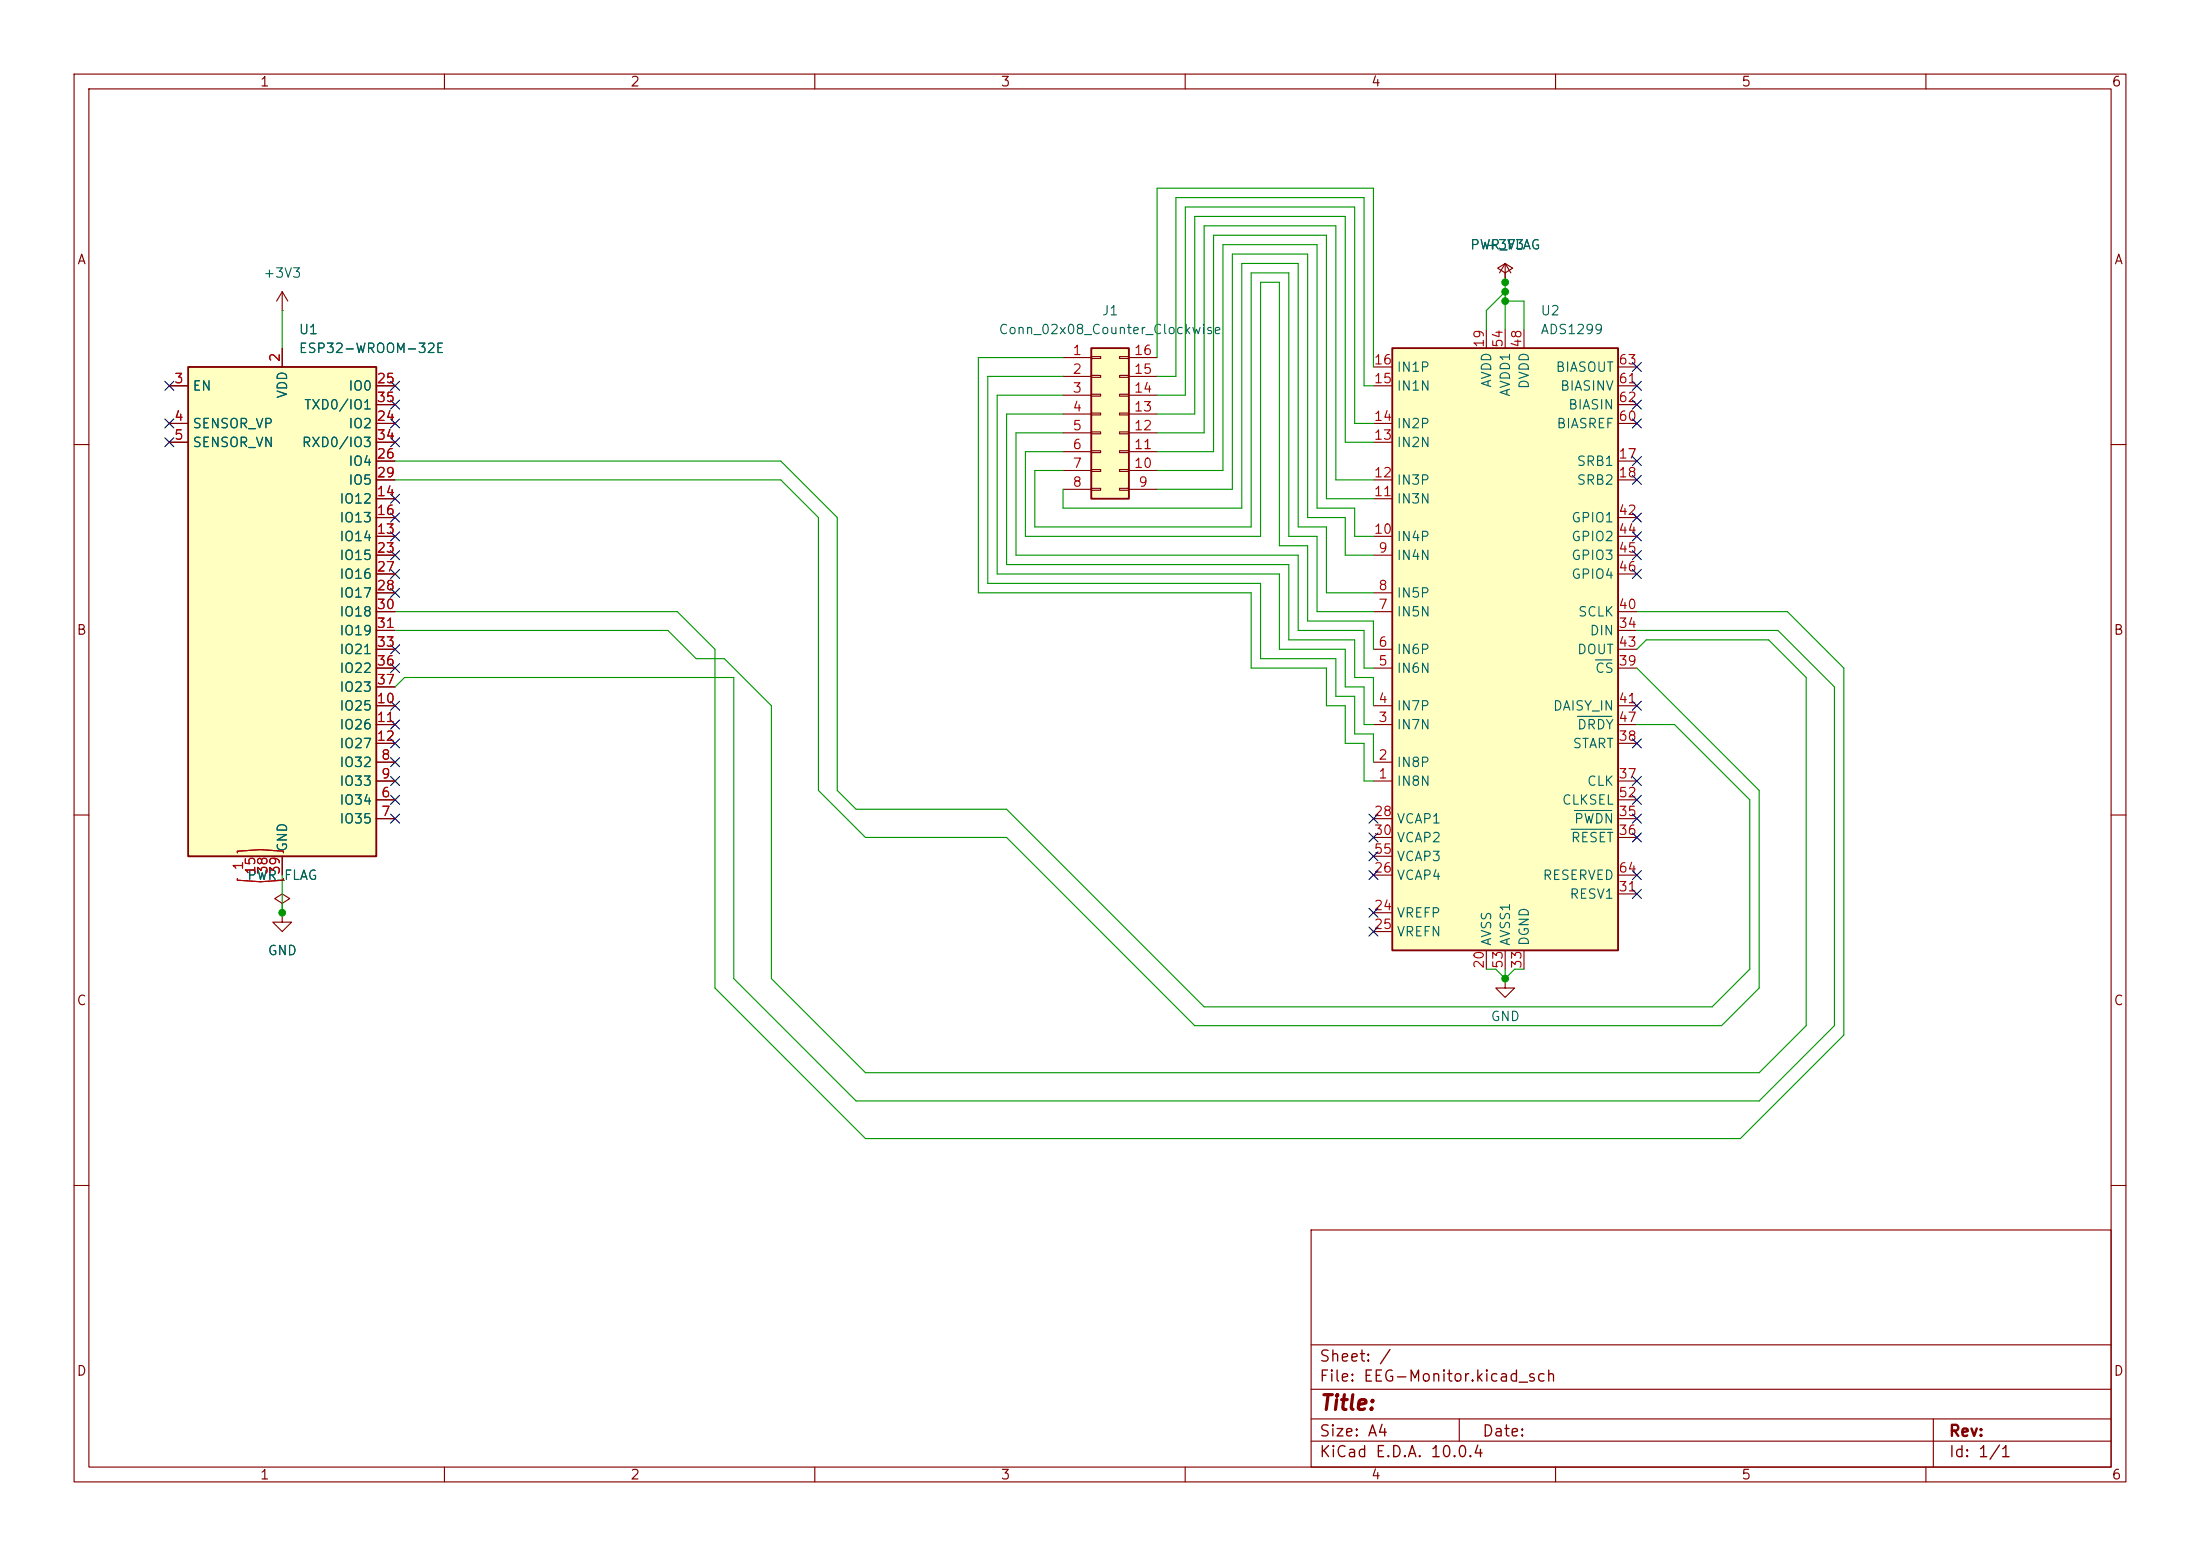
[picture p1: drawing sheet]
<svg xmlns="http://www.w3.org/2000/svg" width="297mm" height="210mm" viewBox="0 0 297 210" stroke-linecap="round" stroke-linejoin="round" font-family="sans-serif">
<g fill="none" stroke="#840000" stroke-width=".15">
<path d="M10 10h277v190h-277zM12 12h273v186h-273zM60 10v2M110 10v2M160 10v2M210 10v2M260 10v2M10 60h2M285 60h2M10 110h2M285 110h2M203.2 132.1v1.3h1.3l-1.3 1.2-1.3-1.2h1.3"/>
<path d="M203.2 132.1h.1M10 160h2M177 166h108v32h-108zM285 160h2M60 198v2M110 198v2M160 198v2M177 194.5h108M177 191.5h108M177 187.5h108M177 181.5h108M197 191.5v3"/>
<path d="M210 198v2M260 198v2M261 191.5v6.5"/>
</g>
<path d="M188 47h30.4v81.3h-30.4z" fill="#ffffc2"/>
<path d="M188 47h30.4v81.3h-30.4z" fill="none" stroke="#840000" stroke-width=".25"/>
<g fill="none" stroke="#840000" stroke-width=".15">
<path d="M185.4 59.7h2.6M185.4 57.2h2.6M185.4 52.1h2.6M185.4 49.5h2.6M200.7 44.5v2.5M203.2 44.5v2.5M205.7 44.5v2.5M218.4 57.2h2.6M218.4 52.1h2.6M218.4 49.5h2.6M218.4 54.6h2.6M185.4 74.9h2.6"/>
<path d="M185.4 72.4h2.6M185.4 67.3h2.6M185.4 64.8h2.6M218.4 74.9h2.6M218.4 72.4h2.6M218.4 64.8h2.6M218.4 62.2h2.6M218.4 69.9h2.6M218.4 77.5h2.6M185.4 97.8h2.6M185.4 95.3h2.6M185.4 90.2h2.6"/>
<path d="M185.4 87.6h2.6M185.4 82.6h2.6M185.4 80h2.6M218.4 97.8h2.6M218.4 95.3h2.6M218.4 90.2h2.6M218.4 87.6h2.6M218.4 82.6h2.6M218.4 85.1h2.6M185.4 105.4h2.6M185.4 102.9h2.6M185.4 118.1h2.6"/>
<path d="M185.4 110.5h2.6M185.4 113h2.6M185.4 115.6h2.6M218.4 105.4h2.6M218.4 118.1h2.6M218.4 110.5h2.6M218.4 113h2.6M218.4 100.3h2.6M218.4 108h2.6M185.4 123.2h2.6M185.4 125.7h2.6M200.7 128.3v2.5"/>
<path d="M203.2 128.3v2.5M205.7 128.3v2.5M218.4 120.7h2.6"/>
</g>
<path d="M213 96.7h4.6M215.4 89.1h2.2M212.1 111.9h5.5M212.5 109.4h5.1" fill="none" stroke="#006464" stroke-width=".15"/>
<path d="M147.3 47h5.1v20.3h-5.1z" fill="#ffffc2"/>
<path d="M147.3 47h5.1v20.3h-5.1z" fill="none" stroke="#840000" stroke-width=".25"/>
<g fill="none" stroke="#840000" stroke-width=".15">
<path d="M143.5 48.3h3.8M143.5 50.8h3.8M143.5 53.3h3.8M143.5 55.9h3.8M143.5 58.4h3.8M147.3 48.1h1.3v.3h-1.3zM147.3 50.7h1.3v.2h-1.3zM147.3 53.2h1.3v.3h-1.3zM147.3 55.8h1.3v.2h-1.3zM147.3 58.3h1.3v.2h-1.3zM151.1 48.1h1.3v.3h-1.3zM151.1 50.7h1.3v.2h-1.3z"/>
<path d="M151.1 53.2h1.3v.3h-1.3zM151.1 55.8h1.3v.2h-1.3zM151.1 58.3h1.3v.2h-1.3zM152.4 48.3h3.8M152.4 50.8h3.8M152.4 53.3h3.8M152.4 55.9h3.8M152.4 58.4h3.8M143.5 61h3.8M143.5 63.5h3.8M143.5 66h3.8M147.3 60.8h1.3v.3h-1.3z"/>
<path d="M147.3 63.4h1.3v.2h-1.3zM147.3 65.9h1.3v.3h-1.3zM151.1 60.8h1.3v.3h-1.3zM151.1 63.4h1.3v.2h-1.3zM151.1 65.9h1.3v.3h-1.3zM152.4 61h3.8M152.4 63.5h3.8M152.4 66h3.8"/>
</g>
<path d="M25.4 49.5h25.4v66.1h-25.4z" fill="#ffffc2"/>
<path d="M25.4 49.5h25.4v66.1h-25.4z" fill="none" stroke="#840000" stroke-width=".25"/>
<g fill="none" stroke="#840000" stroke-width=".15">
<path d="M38.1 39.4v2.5M38.1 39.4l-.8 1.2M38.1 39.4l.8 1.2M203.2 38.1h.1M203.2 36.8l1-.6-1-.6-1 .6 1 .6v1.3M203.2 35.6l-.8 1.2M203.2 35.6l.8 1.2M203.2 35.6v2.5M22.9 52.1h2.5M22.9 57.2h2.5M22.9 59.7h2.5M38.1 41.9h.1"/>
<path d="M38.1 47v2.5M50.8 52.1h2.5M50.8 57.2h2.5M50.8 59.7h2.5M50.8 54.6h2.5M50.8 72.4h2.5M50.8 67.3h2.5M50.8 69.9h2.5M50.8 74.9h2.5M50.8 62.2h2.5M50.8 77.5h2.5M50.8 64.8h2.5"/>
<path d="M50.8 95.3h2.5M50.8 97.8h2.5M50.8 80h2.5M50.8 82.6h2.5M50.8 85.1h2.5M50.8 87.6h2.5M50.8 90.2h2.5M50.8 92.7h2.5M38.1 115.6v2.5M50.8 108h2.5M50.8 110.5h2.5M50.8 102.9h2.5"/>
<path d="M50.8 105.4h2.5M50.8 100.3h2.5M38.1 121.9l1-.6-1-.6-1 .6 1 .6v1.3M38.1 123.2h.1M38.1 123.2v1.3h1.3l-1.3 1.2-1.3-1.2h1.3"/>
</g>
<path d="M32 115.1v-.2l3.2-.2 3.1 .2v.2M32 118.6v.2l3.2 .2 3.1-.2v-.2" fill="none" stroke="#a90000" stroke-width=".15"/>
<g fill="none" stroke="#009600" stroke-width=".15">
<path d="M203.2 38.1v6.4M203.2 39.4l-2.5 2.5v2.6M38.1 41.9v5.1M143.5 48.3h-11.4v31.7h36.8v10.2h10.2v5.1h2.5v5h2.5v5.1h1.3M143.5 50.8h-10.2v27.9h36.9v10.2h10.1v5.1h2.6v5.1h2.5v3.8M143.5 58.4h-6.3v16.5h38.1v10.2h8.8v5.1h1.3M143.5 55.9h-7.6v20.3h38.1v10.2h8.9v5h2.5v3.9M143.5 53.3h-8.9v24.2h38.1v10.1h8.9v5.1h2.5v5.1h1.3M156.2 55.9h5.1v-26.7h20.3v30.5h3.8M156.2 50.8h2.5v-24.1h25.4v25.4h1.3M156.2 48.3v-22.9h29.2v24.1M156.2 53.3h3.8v-25.4h22.9v29.3h2.5"/>
<path d="M156.2 58.4h6.4v-27.9h17.7v34.3h5.1M203.2 40.6h2.5v3.9M53.3 62.2h52.1l7.6 7.7v36.8l2.6 2.5h20.3l26.7 26.7h68.5l5.1-5.1v-22.8l-10.1-10.2h-5.1M53.3 64.8h52.1l5.1 5.1v36.8l6.3 6.3h19.1l25.4 25.4h71.1l5.1-5v-26.7l-16.5-16.5M143.5 66v2.6h24.1v-33h7.7v35.5h3.8v8.9h6.3M143.5 61h-5.1v11.4h31.8v-34.3h2.5v35.6h3.8v10.1h8.9v3.8M143.5 63.5h-3.8v7.6h29.2v-34.3h5.1v35.6h3.8v10.2h7.6M156.2 61h7.6v-29.2h15.3v35.5h6.3M156.2 66h10.2v-31.7h10.1v35.6h5.1v5h3.8M156.2 63.5h8.9v-30.5h12.7v35.6h5.1v3.8h2.5M53.3 85.1h36.9l3.8 3.8h3.8l6.3 6.4v36.8l12.7 12.7h120.7l6.3-6.4v-47l-5-5h-16.6l-1.2 1.2M53.3 82.6h38.1l5.1 5v45.8l20.3 20.3h118.1l14-14v-49.5l-7.6-7.6h-20.3"/>
<path d="M221 85.1h19l7.6 7.6v45.7l-10.1 10.2h-121.9l-16.5-16.5v-40.7h-44.5l-1.3 1.3M38.1 118.1v5.1M200.7 130.8h1.2l1.3 1.3M203.2 130.8v1.3M205.7 130.8h-1.2l-1.3 1.3"/>
</g>
<g fill="none" stroke="#000084" stroke-width=".15">
<path d="M22.3 51.5l1.2 1.2M22.3 56.5l1.2 1.3M22.3 59.1l1.2 1.2M23.5 51.5l-1.2 1.2M23.5 56.5l-1.2 1.3M23.5 59.1l-1.2 1.2M52.7 54l1.2 1.2M52.7 51.5l1.2 1.2M52.7 59.1l1.2 1.2M52.7 56.5l1.2 1.3M53.9 54l-1.2 1.2M53.9 51.5l-1.2 1.2"/>
<path d="M53.9 59.1l-1.2 1.2M53.9 56.5l-1.2 1.3M220.4 48.9l1.2 1.2M220.4 51.5l1.2 1.2M220.4 54l1.2 1.2M220.4 56.5l1.2 1.3M221.6 48.9l-1.2 1.2M221.6 51.5l-1.2 1.2M221.6 54l-1.2 1.2M221.6 56.5l-1.2 1.3M52.7 69.2l1.2 1.3M52.7 66.7l1.2 1.2"/>
<path d="M52.7 71.8l1.2 1.2M52.7 74.3l1.2 1.2M52.7 79.4l1.2 1.2M52.7 76.9l1.2 1.2M53.9 69.2l-1.2 1.3M53.9 66.7l-1.2 1.2M53.9 71.8l-1.2 1.2M53.9 74.3l-1.2 1.2M53.9 79.4l-1.2 1.2M53.9 76.9l-1.2 1.2M220.4 76.9l1.2 1.2M220.4 74.3l1.2 1.2"/>
<path d="M220.4 61.6l1.2 1.2M220.4 64.2l1.2 1.2M220.4 71.8l1.2 1.2M220.4 69.2l1.2 1.3M221.6 76.9l-1.2 1.2M221.6 74.3l-1.2 1.2M221.6 61.6l-1.2 1.2M221.6 64.2l-1.2 1.2M221.6 71.8l-1.2 1.2M221.6 69.2l-1.2 1.3M52.7 99.7l1.2 1.2M52.7 94.6l1.2 1.3"/>
<path d="M52.7 97.2l1.2 1.2M52.7 89.6l1.2 1.2M52.7 87l1.2 1.2M53.9 99.7l-1.2 1.2M53.9 94.6l-1.2 1.3M53.9 97.2l-1.2 1.2M53.9 89.6l-1.2 1.2M53.9 87l-1.2 1.2M220.4 99.7l1.2 1.2M220.4 94.6l1.2 1.3M221.6 99.7l-1.2 1.2M221.6 94.6l-1.2 1.3"/>
<path d="M52.7 109.9l1.2 1.2M52.7 102.3l1.2 1.2M52.7 107.3l1.2 1.3M52.7 104.8l1.2 1.2M53.9 109.9l-1.2 1.2M53.9 102.3l-1.2 1.2M53.9 107.3l-1.2 1.3M53.9 104.8l-1.2 1.2M184.8 112.4l1.2 1.2M184.8 109.9l1.2 1.2M184.8 115l1.2 1.2M184.8 117.5l1.2 1.2"/>
<path d="M186 112.4l-1.2 1.2M186 109.9l-1.2 1.2M186 115l-1.2 1.2M186 117.5l-1.2 1.2M220.4 104.8l1.2 1.2M220.4 112.4l1.2 1.2M220.4 107.3l1.2 1.3M220.4 117.5l1.2 1.2M220.4 109.9l1.2 1.2M221.6 104.8l-1.2 1.2M221.6 112.4l-1.2 1.2M221.6 107.3l-1.2 1.3"/>
<path d="M221.6 117.5l-1.2 1.2M221.6 109.9l-1.2 1.2M184.8 122.6l1.2 1.2M184.8 125.1l1.2 1.2M186 122.6l-1.2 1.2M186 125.1l-1.2 1.2M220.4 120l1.2 1.3M221.6 120l-1.2 1.3"/>
</g>
<g fill="#009600" stroke="#009600" stroke-width=".14">
<circle cx="38.1" cy="123.2" r=".46"/>
<circle cx="203.2" cy="40.6" r=".46"/>
<circle cx="203.2" cy="39.4" r=".46"/>
<circle cx="203.2" cy="38.1" r=".46"/>
<circle cx="203.2" cy="132.1" r=".46"/>
</g>
<text font-size="2" fill="#840000" x="178" y="190.8">Title:</text>
<g font-size="1.5" fill="#840000">
<text x="178" y="184.2">Sheet: /</text>
<text x="178" y="186.9">File: EEG-Monitor.kicad_sch</text>
<text x="178" y="197.1">KiCad E.D.A. 10.0.4</text>
<text x="178" y="194.3">Size: A4</text>
<text x="200" y="194.3">Date:</text>
<text x="263" y="194.3">Rev:</text>
<text x="263" y="197.1">Id: 1/1</text>
</g>
<g font-size="1.3" fill="#840000">
<text x="35" y="12">1</text>
<text x="85" y="12">2</text>
<text x="135" y="12">3</text>
<text x="185" y="12">4</text>
<text x="235" y="12">5</text>
<text x="285" y="12">6</text>
<text x="10.3" y="36">A</text>
<text x="285.3" y="36">A</text>
<text x="10.3" y="86">B</text>
<text x="285.3" y="86">B</text>
<text x="10.3" y="136">C</text>
<text x="285.3" y="136">C</text>
<text x="10.3" y="186">D</text>
<text x="285.3" y="186">D</text>
<text x="35" y="200">1</text>
<text x="85" y="200">2</text>
<text x="135" y="200">3</text>
<text x="185" y="200">4</text>
<text x="235" y="200">5</text>
<text x="285" y="200">6</text>
</g>
<g font-size="1.3" fill="#006464">
<text x="198.4" y="34">PWR_FLAG</text>
<text x="200.6" y="34">+3V3</text>
<text x="35.5" y="37.8">+3V3</text>
<text x="40.3" y="48">ESP32-WROOM-32E</text>
<text x="40.3" y="45.4">U1</text>
<text x="134.7" y="45.4">Conn_02x08_Counter_Clockwise</text>
<text x="148.7" y="42.9">J1</text>
<text x="207.9" y="45.4">ADS1299</text>
<text x="207.9" y="42.9">U2</text>
<text x="25.9" y="53">EN</text>
<text x="39.1" y="53.9" transform="rotate(-90 39.1 53.9)">VDD</text>
<text x="46.9" y="53">IO0</text>
<text x="188.5" y="53">IN1N</text>
<text x="188.5" y="50.5">IN1P</text>
<text x="201.6" y="52.4" transform="rotate(-90 201.6 52.4)">AVDD</text>
<text x="204.2" y="53.6" transform="rotate(-90 204.2 53.6)">AVDD1</text>
<text x="206.7" y="52.6" transform="rotate(-90 206.7 52.6)">DVDD</text>
<text x="209.9" y="50.5">BIASOUT</text>
<text x="210.5" y="53">BIASINV</text>
<text x="25.9" y="58.1">SENSOR_VP</text>
<text x="41" y="55.6">TXD0/IO1</text>
<text x="46.9" y="58.1">IO2</text>
<text x="188.5" y="58.1">IN2P</text>
<text x="210" y="58.1">BIASREF</text>
<text x="211.6" y="55.6">BIASIN</text>
<text x="25.9" y="60.7">SENSOR_VN</text>
<text x="40.7" y="60.7">RXD0/IO3</text>
<text x="46.9" y="63.2">IO4</text>
<text x="46.9" y="65.7">IO5</text>
<text x="188.5" y="65.7">IN3P</text>
<text x="188.5" y="60.7">IN2N</text>
<text x="212.8" y="63.2">SRB1</text>
<text x="212.8" y="65.7">SRB2</text>
<text x="45.7" y="68.3">IO12</text>
<text x="45.7" y="70.8">IO13</text>
<text x="188.5" y="68.3">IN3N</text>
<text x="212" y="70.8">GPIO1</text>
<text x="45.7" y="73.4">IO14</text>
<text x="45.7" y="75.9">IO15</text>
<text x="188.5" y="75.9">IN4N</text>
<text x="188.5" y="73.4">IN4P</text>
<text x="212" y="73.4">GPIO2</text>
<text x="212" y="75.9">GPIO3</text>
<text x="45.7" y="78.4">IO16</text>
<text x="45.7" y="81">IO17</text>
<text x="45.7" y="83.5">IO18</text>
<text x="188.5" y="83.5">IN5N</text>
<text x="188.5" y="81">IN5P</text>
<text x="212" y="78.4">GPIO4</text>
<text x="213" y="83.5">SCLK</text>
<text x="45.7" y="86.1">IO19</text>
<text x="45.7" y="88.6">IO21</text>
<text x="188.5" y="88.6">IN6P</text>
<text x="212.8" y="88.6">DOUT</text>
<text x="214.5" y="86.1">DIN</text>
<text x="45.7" y="91.1">IO22</text>
<text x="45.7" y="93.7">IO23</text>
<text x="188.5" y="91.1">IN6N</text>
<text x="215.2" y="91.1">CS</text>
<text x="45.7" y="96.2">IO25</text>
<text x="45.7" y="98.8">IO26</text>
<text x="45.7" y="101.3">IO27</text>
<text x="188.5" y="98.8">IN7N</text>
<text x="188.5" y="96.2">IN7P</text>
<text x="209.6" y="96.2">DAISY_IN</text>
<text x="212.2" y="101.3">START</text>
<text x="212.8" y="98.8">DRDY</text>
<text x="45.7" y="103.8">IO32</text>
<text x="45.7" y="106.4">IO33</text>
<text x="188.5" y="106.4">IN8N</text>
<text x="188.5" y="103.8">IN8P</text>
<text x="214.2" y="106.4">CLK</text>
<text x="45.7" y="108.9">IO34</text>
<text x="45.7" y="111.5">IO35</text>
<text x="188.5" y="111.5">VCAP1</text>
<text x="210.8" y="108.9">CLKSEL</text>
<text x="212.4" y="111.5">PWDN</text>
<text x="33.3" y="119.1">PWR_FLAG</text>
<text x="39.1" y="115.1" transform="rotate(-90 39.1 115.1)">GND</text>
<text x="188.5" y="119.1">VCAP4</text>
<text x="188.5" y="114">VCAP2</text>
<text x="188.5" y="116.5">VCAP3</text>
<text x="208.2" y="119.1">RESERVED</text>
<text x="212" y="114">RESET</text>
<text x="188.5" y="124.2">VREFP</text>
<text x="211.8" y="121.6">RESV1</text>
<text x="36.1" y="129.2">GND</text>
<text x="188.5" y="126.7">VREFN</text>
<text x="201.6" y="127.8" transform="rotate(-90 201.6 127.8)">AVSS</text>
<text x="204.2" y="127.8" transform="rotate(-90 204.2 127.8)">AVSS1</text>
<text x="206.7" y="127.8" transform="rotate(-90 206.7 127.8)">DGND</text>
<text x="201.2" y="138.1">GND</text>
</g>
<g font-size="1.3" fill="#a90000">
<text x="200.6" y="47" transform="rotate(-90 200.6 47)">19</text>
<text x="203.2" y="47" transform="rotate(-90 203.2 47)">54</text>
<text x="205.7" y="47" transform="rotate(-90 205.7 47)">48</text>
<text x="23.4" y="52">3</text>
<text x="38.1" y="49" transform="rotate(-90 38.1 49)">2</text>
<text x="50.8" y="52">25</text>
<text x="144.7" y="48.2">1</text>
<text x="144.7" y="50.8">2</text>
<text x="144.7" y="53.3">3</text>
<text x="153" y="53.3">14</text>
<text x="153" y="50.8">15</text>
<text x="153" y="48.2">16</text>
<text x="185.4" y="52">15</text>
<text x="185.4" y="49.5">16</text>
<text x="218.4" y="52">61</text>
<text x="218.4" y="49.5">63</text>
<text x="23.4" y="57.1">4</text>
<text x="23.4" y="59.7">5</text>
<text x="50.8" y="57.1">24</text>
<text x="50.8" y="59.7">34</text>
<text x="50.8" y="54.6">35</text>
<text x="144.7" y="55.9">4</text>
<text x="144.7" y="58.4">5</text>
<text x="153" y="58.4">12</text>
<text x="153" y="55.9">13</text>
<text x="185.4" y="59.7">13</text>
<text x="185.4" y="57.1">14</text>
<text x="218.4" y="57.1">60</text>
<text x="218.4" y="54.6">62</text>
<text x="50.8" y="62.2">26</text>
<text x="50.8" y="64.7">29</text>
<text x="144.7" y="60.9">6</text>
<text x="144.7" y="63.5">7</text>
<text x="153" y="63.5">10</text>
<text x="153" y="60.9">11</text>
<text x="185.4" y="64.7">12</text>
<text x="218.4" y="62.2">17</text>
<text x="218.4" y="64.7">18</text>
<text x="50.8" y="67.3">14</text>
<text x="50.8" y="69.8">16</text>
<text x="144.7" y="66">8</text>
<text x="153.6" y="66">9</text>
<text x="185.4" y="67.3">11</text>
<text x="218.4" y="69.8">42</text>
<text x="50.8" y="72.4">13</text>
<text x="50.8" y="74.9">23</text>
<text x="50.8" y="77.4">27</text>
<text x="185.4" y="72.4">10</text>
<text x="186" y="74.9">9</text>
<text x="218.4" y="72.4">44</text>
<text x="218.4" y="74.9">45</text>
<text x="218.4" y="77.4">46</text>
<text x="50.8" y="80">28</text>
<text x="50.8" y="82.5">30</text>
<text x="186" y="82.5">7</text>
<text x="186" y="80">8</text>
<text x="218.4" y="82.5">40</text>
<text x="50.8" y="85.1">31</text>
<text x="50.8" y="87.6">33</text>
<text x="186" y="87.6">6</text>
<text x="218.4" y="85.1">34</text>
<text x="218.4" y="87.6">43</text>
<text x="50.8" y="95.2">10</text>
<text x="50.8" y="90.1">36</text>
<text x="50.8" y="92.7">37</text>
<text x="186" y="95.2">4</text>
<text x="186" y="90.1">5</text>
<text x="218.4" y="90.1">39</text>
<text x="218.4" y="95.2">41</text>
<text x="50.8" y="97.8">11</text>
<text x="50.8" y="100.3">12</text>
<text x="186" y="97.8">3</text>
<text x="218.4" y="100.3">38</text>
<text x="218.4" y="97.8">47</text>
<text x="51.4" y="107.9">6</text>
<text x="51.4" y="102.8">8</text>
<text x="51.4" y="105.4">9</text>
<text x="186" y="105.4">1</text>
<text x="186" y="102.8">2</text>
<text x="218.4" y="105.4">37</text>
<text x="218.4" y="107.9">52</text>
<text x="51.4" y="110.5">7</text>
<text x="185.4" y="110.5">28</text>
<text x="185.4" y="113">30</text>
<text x="218.4" y="110.5">35</text>
<text x="218.4" y="113">36</text>
<text x="33.1" y="117.5" transform="rotate(-90 33.1 117.5)">1</text>
<text x="34.8" y="118.2" transform="rotate(-90 34.8 118.2)">15</text>
<text x="36.4" y="118.2" transform="rotate(-90 36.4 118.2)">38</text>
<text x="38.1" y="118.2" transform="rotate(-90 38.1 118.2)">39</text>
<text x="185.4" y="118.1">26</text>
<text x="185.4" y="115.5">55</text>
<text x="218.4" y="118.1">64</text>
<text x="185.4" y="123.2">24</text>
<text x="185.4" y="125.7">25</text>
<text x="218.4" y="120.6">31</text>
<text x="200.6" y="130.9" transform="rotate(-90 200.6 130.9)">20</text>
<text x="203.2" y="130.9" transform="rotate(-90 203.2 130.9)">53</text>
<text x="205.7" y="130.9" transform="rotate(-90 205.7 130.9)">33</text>
</g>
</svg>
